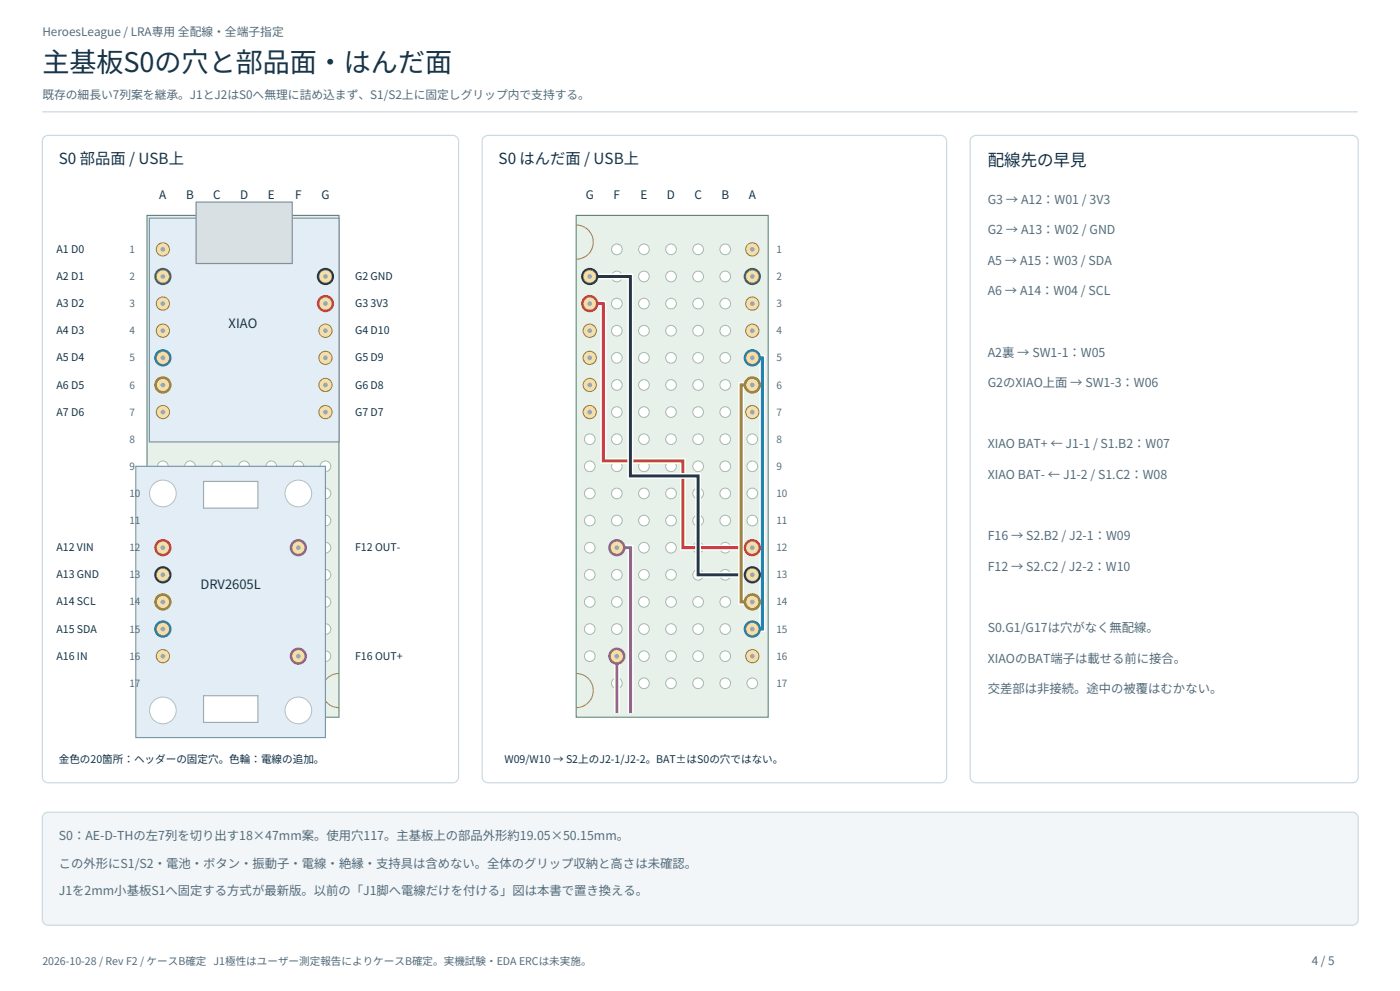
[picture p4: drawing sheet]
<svg xmlns="http://www.w3.org/2000/svg" width="420mm" height="297mm" viewBox="0 0 420 297" stroke-linecap="round" stroke-linejoin="round" font-family="sans-serif">
<path d="M12.7 33.5h394.6" fill="none" stroke="#c9d8e2" stroke-width=".35"/>
<g fill="#fff" stroke="#c9d8e2" stroke-width=".35">
<path d="M13.2 41.1l1.3-.5h121.3a1.76 1.76 0 0 1 1.8 1.7v190.5a1.76 1.76 0 0 1-1.8 1.8h-121.3a1.76 1.76 0 0 1-1.8-1.8v-190.5z" fill-rule="evenodd"/>
<path d="M145.2 41.1l1.2-.5h135.8a1.76 1.76 0 0 1 1.8 1.7v190.5a1.76 1.76 0 0 1-1.8 1.8h-135.8a1.76 1.76 0 0 1-1.8-1.8v-190.5z" fill-rule="evenodd"/>
<path d="M291.6 41.1l1.2-.5h112.9a1.76 1.76 0 0 1 1.8 1.7v190.5a1.76 1.76 0 0 1-1.8 1.8h-112.9a1.76 1.76 0 0 1-1.8-1.8v-190.5z" fill-rule="evenodd"/>
</g>
<path d="M44.1 64.6h57.6v150.4h-57.6z" fill-rule="evenodd" fill="#e8f1e9" stroke="#659276" stroke-width=".35"/>
<path d="M101.7 67.4a5.1 5.1 0 0 0-5.1 5.2 5.1 5.1 0 0 0 5.1 5.1M101.7 201.8a5.1 5.1 0 0 0-5.1 5.2 5.1 5.1 0 0 0 5.1 5.1" fill="none" stroke="#b3775c" stroke-width=".32"/>
<g fill="#fff" stroke="#a7bba9" stroke-width=".3">
<circle cx="48.9" cy="139.8" r="1.6"/>
<circle cx="57" cy="139.8" r="1.6"/>
<circle cx="65.1" cy="139.8" r="1.6"/>
<circle cx="73.2" cy="139.8" r="1.6"/>
<circle cx="81.4" cy="139.8" r="1.6"/>
<circle cx="89.5" cy="139.8" r="1.6"/>
<circle cx="97.6" cy="139.8" r="1.6"/>
<circle cx="97.6" cy="147.9" r="1.6"/>
<circle cx="97.6" cy="156" r="1.6"/>
<circle cx="97.6" cy="164.1" r="1.6"/>
<circle cx="97.6" cy="172.3" r="1.6"/>
<circle cx="97.6" cy="180.4" r="1.6"/>
<circle cx="97.6" cy="188.5" r="1.6"/>
<circle cx="97.6" cy="196.7" r="1.6"/>
</g>
<g fill="#e2edf5" stroke="#7697ae" stroke-width=".35">
<path d="M44.8 65.4h56.9v67h-56.9z" fill-rule="evenodd"/>
<path d="M40.7 139.8h56.9v81.2h-56.9z" fill-rule="evenodd"/>
</g>
<path d="M58.8 60.6h28.9v18.4h-28.9z" fill-rule="evenodd" fill="#d8e0e4" stroke="#7e919c" stroke-width=".35"/>
<g fill="#fff" stroke="#9cabb4" stroke-width=".35">
<path d="M61.1 144.3h16.3v8h-16.3z" fill-rule="evenodd"/>
<path d="M61.1 208.5h16.3v8h-16.3z" fill-rule="evenodd"/>
</g>
<g fill="#fff" stroke="#b3bec7" stroke-width=".3">
<circle cx="48.9" cy="147.9" r="4"/>
<circle cx="48.9" cy="212.9" r="4"/>
<circle cx="89.5" cy="147.9" r="4"/>
<circle cx="89.5" cy="212.9" r="4"/>
</g>
<circle cx="48.9" cy="74.7" r="1.98" fill="#f4dfaa" stroke="#a27c39" stroke-width=".3"/>
<circle cx="48.9" cy="74.7" r=".7" fill="#9aa9b2"/>
<circle cx="48.9" cy="82.9" r="1.98" fill="#f4dfaa" stroke="#a27c39" stroke-width=".3"/>
<circle cx="48.9" cy="82.9" r=".7" fill="#9aa9b2"/>
<circle cx="48.9" cy="91" r="1.98" fill="#f4dfaa" stroke="#a27c39" stroke-width=".3"/>
<circle cx="48.9" cy="91" r=".7" fill="#9aa9b2"/>
<circle cx="48.9" cy="99.1" r="1.98" fill="#f4dfaa" stroke="#a27c39" stroke-width=".3"/>
<circle cx="48.9" cy="99.1" r=".7" fill="#9aa9b2"/>
<circle cx="48.9" cy="107.2" r="1.98" fill="#f4dfaa" stroke="#a27c39" stroke-width=".3"/>
<circle cx="48.9" cy="107.2" r=".7" fill="#9aa9b2"/>
<circle cx="48.9" cy="115.4" r="1.98" fill="#f4dfaa" stroke="#a27c39" stroke-width=".3"/>
<circle cx="48.9" cy="115.4" r=".7" fill="#9aa9b2"/>
<circle cx="48.9" cy="123.5" r="1.98" fill="#f4dfaa" stroke="#a27c39" stroke-width=".3"/>
<circle cx="48.9" cy="123.5" r=".7" fill="#9aa9b2"/>
<circle cx="97.6" cy="82.9" r="1.98" fill="#f4dfaa" stroke="#a27c39" stroke-width=".3"/>
<circle cx="97.6" cy="82.9" r=".7" fill="#9aa9b2"/>
<circle cx="97.6" cy="91" r="1.98" fill="#f4dfaa" stroke="#a27c39" stroke-width=".3"/>
<circle cx="97.6" cy="91" r=".7" fill="#9aa9b2"/>
<circle cx="97.6" cy="99.1" r="1.98" fill="#f4dfaa" stroke="#a27c39" stroke-width=".3"/>
<circle cx="97.6" cy="99.1" r=".7" fill="#9aa9b2"/>
<circle cx="97.6" cy="107.2" r="1.98" fill="#f4dfaa" stroke="#a27c39" stroke-width=".3"/>
<circle cx="97.6" cy="107.2" r=".7" fill="#9aa9b2"/>
<circle cx="97.6" cy="115.4" r="1.98" fill="#f4dfaa" stroke="#a27c39" stroke-width=".3"/>
<circle cx="97.6" cy="115.4" r=".7" fill="#9aa9b2"/>
<circle cx="97.6" cy="123.5" r="1.98" fill="#f4dfaa" stroke="#a27c39" stroke-width=".3"/>
<circle cx="97.6" cy="123.5" r=".7" fill="#9aa9b2"/>
<circle cx="48.9" cy="164.1" r="1.98" fill="#f4dfaa" stroke="#a27c39" stroke-width=".3"/>
<circle cx="48.9" cy="164.1" r=".7" fill="#9aa9b2"/>
<circle cx="48.9" cy="172.3" r="1.98" fill="#f4dfaa" stroke="#a27c39" stroke-width=".3"/>
<circle cx="48.9" cy="172.3" r=".7" fill="#9aa9b2"/>
<circle cx="48.9" cy="180.4" r="1.98" fill="#f4dfaa" stroke="#a27c39" stroke-width=".3"/>
<circle cx="48.9" cy="180.4" r=".7" fill="#9aa9b2"/>
<circle cx="48.9" cy="188.5" r="1.98" fill="#f4dfaa" stroke="#a27c39" stroke-width=".3"/>
<circle cx="48.9" cy="188.5" r=".7" fill="#9aa9b2"/>
<circle cx="48.9" cy="196.7" r="1.98" fill="#f4dfaa" stroke="#a27c39" stroke-width=".3"/>
<circle cx="48.9" cy="196.7" r=".7" fill="#9aa9b2"/>
<circle cx="89.5" cy="164.1" r="1.98" fill="#f4dfaa" stroke="#a27c39" stroke-width=".3"/>
<circle cx="89.5" cy="164.1" r=".7" fill="#9aa9b2"/>
<circle cx="89.5" cy="196.7" r="1.98" fill="#f4dfaa" stroke="#a27c39" stroke-width=".3"/>
<circle cx="89.5" cy="196.7" r=".7" fill="#9aa9b2"/>
<g fill="none" stroke="#cc3c36" stroke-width=".56">
<circle cx="97.6" cy="91" r="2.3"/>
<circle cx="48.9" cy="164.1" r="2.3"/>
</g>
<g fill="none" stroke="#27343f" stroke-width=".56">
<circle cx="97.6" cy="82.9" r="2.3"/>
<circle cx="48.9" cy="172.3" r="2.3"/>
</g>
<g fill="none" stroke="#0c7dbc" stroke-width=".56">
<circle cx="48.9" cy="107.2" r="2.3"/>
<circle cx="48.9" cy="188.5" r="2.3"/>
</g>
<g fill="none" stroke="#b28600" stroke-width=".56">
<circle cx="48.9" cy="115.4" r="2.3"/>
<circle cx="48.9" cy="180.4" r="2.3"/>
</g>
<circle cx="48.9" cy="82.9" r="2.3" fill="none" stroke="#248a50" stroke-width=".56"/>
<circle cx="89.5" cy="196.7" r="2.3" fill="none" stroke="#b94c9c" stroke-width=".56"/>
<circle cx="89.5" cy="164.1" r="2.3" fill="none" stroke="#7551ac" stroke-width=".56"/>
<path d="M172.9 64.6h57.6v150.4h-57.6z" fill-rule="evenodd" fill="#e8f1e9" stroke="#659276" stroke-width=".35"/>
<path d="M172.9 67.4a5.1 5.1 0 0 1 5.1 5.2 5.1 5.1 0 0 1-5.1 5.1M172.9 201.8a5.1 5.1 0 0 1 5.1 5.2 5.1 5.1 0 0 1-5.1 5.1" fill="none" stroke="#b3775c" stroke-width=".32"/>
<g fill="#fff" stroke="#a7bba9" stroke-width=".3">
<circle cx="225.7" cy="74.7" r="1.6"/>
<circle cx="225.7" cy="82.9" r="1.6"/>
<circle cx="225.7" cy="91" r="1.6"/>
<circle cx="225.7" cy="99.1" r="1.6"/>
<circle cx="225.7" cy="107.2" r="1.6"/>
<circle cx="225.7" cy="115.4" r="1.6"/>
<circle cx="225.7" cy="123.5" r="1.6"/>
<circle cx="225.7" cy="131.6" r="1.6"/>
<circle cx="225.7" cy="139.8" r="1.6"/>
<circle cx="225.7" cy="147.9" r="1.6"/>
<circle cx="225.7" cy="156" r="1.6"/>
<circle cx="225.7" cy="164.1" r="1.6"/>
<circle cx="225.7" cy="172.3" r="1.6"/>
<circle cx="225.7" cy="180.4" r="1.6"/>
<circle cx="225.7" cy="188.5" r="1.6"/>
<circle cx="225.7" cy="196.7" r="1.6"/>
<circle cx="225.7" cy="204.8" r="1.6"/>
<circle cx="217.6" cy="74.7" r="1.6"/>
<circle cx="217.6" cy="82.9" r="1.6"/>
<circle cx="217.6" cy="91" r="1.6"/>
<circle cx="217.6" cy="99.1" r="1.6"/>
<circle cx="217.6" cy="107.2" r="1.6"/>
<circle cx="217.6" cy="115.4" r="1.6"/>
<circle cx="217.6" cy="123.5" r="1.6"/>
<circle cx="217.6" cy="131.6" r="1.6"/>
<circle cx="217.6" cy="139.8" r="1.6"/>
<circle cx="217.6" cy="147.9" r="1.6"/>
<circle cx="217.6" cy="156" r="1.6"/>
<circle cx="217.6" cy="164.1" r="1.6"/>
<circle cx="217.6" cy="172.3" r="1.6"/>
<circle cx="217.6" cy="180.4" r="1.6"/>
<circle cx="217.6" cy="188.5" r="1.6"/>
<circle cx="217.6" cy="196.7" r="1.6"/>
<circle cx="217.6" cy="204.8" r="1.6"/>
<circle cx="209.4" cy="74.7" r="1.6"/>
<circle cx="209.4" cy="82.9" r="1.6"/>
<circle cx="209.4" cy="91" r="1.6"/>
<circle cx="209.4" cy="99.1" r="1.6"/>
<circle cx="209.4" cy="107.2" r="1.6"/>
<circle cx="209.4" cy="115.4" r="1.6"/>
<circle cx="209.4" cy="123.5" r="1.6"/>
<circle cx="209.4" cy="131.6" r="1.6"/>
<circle cx="209.4" cy="139.8" r="1.6"/>
<circle cx="209.4" cy="147.9" r="1.6"/>
<circle cx="209.4" cy="156" r="1.6"/>
<circle cx="209.4" cy="164.1" r="1.6"/>
<circle cx="209.4" cy="172.3" r="1.6"/>
<circle cx="209.4" cy="180.4" r="1.6"/>
<circle cx="209.4" cy="188.5" r="1.6"/>
<circle cx="209.4" cy="196.7" r="1.6"/>
<circle cx="209.4" cy="204.8" r="1.6"/>
<circle cx="201.3" cy="74.7" r="1.6"/>
<circle cx="201.3" cy="82.9" r="1.6"/>
<circle cx="201.3" cy="91" r="1.6"/>
<circle cx="201.3" cy="99.1" r="1.6"/>
<circle cx="201.3" cy="107.2" r="1.6"/>
<circle cx="201.3" cy="115.4" r="1.6"/>
<circle cx="201.3" cy="123.5" r="1.6"/>
<circle cx="201.3" cy="131.6" r="1.6"/>
<circle cx="201.3" cy="139.8" r="1.6"/>
<circle cx="201.3" cy="147.9" r="1.6"/>
<circle cx="201.3" cy="156" r="1.6"/>
<circle cx="201.3" cy="164.1" r="1.6"/>
<circle cx="201.3" cy="172.3" r="1.6"/>
<circle cx="201.3" cy="180.4" r="1.6"/>
<circle cx="201.3" cy="188.5" r="1.6"/>
<circle cx="201.3" cy="196.7" r="1.6"/>
<circle cx="201.3" cy="204.8" r="1.6"/>
<circle cx="193.2" cy="74.7" r="1.6"/>
<circle cx="193.2" cy="82.9" r="1.6"/>
<circle cx="193.2" cy="91" r="1.6"/>
<circle cx="193.2" cy="99.1" r="1.6"/>
<circle cx="193.2" cy="107.2" r="1.6"/>
<circle cx="193.2" cy="115.4" r="1.6"/>
<circle cx="193.2" cy="123.5" r="1.6"/>
<circle cx="193.2" cy="131.6" r="1.6"/>
<circle cx="193.2" cy="139.8" r="1.6"/>
<circle cx="193.2" cy="147.9" r="1.6"/>
<circle cx="193.2" cy="156" r="1.6"/>
<circle cx="193.2" cy="164.1" r="1.6"/>
<circle cx="193.2" cy="172.3" r="1.6"/>
<circle cx="193.2" cy="180.4" r="1.6"/>
<circle cx="193.2" cy="188.5" r="1.6"/>
<circle cx="193.2" cy="196.7" r="1.6"/>
<circle cx="193.2" cy="204.8" r="1.6"/>
<circle cx="185.1" cy="74.7" r="1.6"/>
<circle cx="185.1" cy="82.9" r="1.6"/>
<circle cx="185.1" cy="91" r="1.6"/>
<circle cx="185.1" cy="99.1" r="1.6"/>
<circle cx="185.1" cy="107.2" r="1.6"/>
<circle cx="185.1" cy="115.4" r="1.6"/>
<circle cx="185.1" cy="123.5" r="1.6"/>
<circle cx="185.1" cy="131.6" r="1.6"/>
<circle cx="185.1" cy="139.8" r="1.6"/>
<circle cx="185.1" cy="147.9" r="1.6"/>
<circle cx="185.1" cy="156" r="1.6"/>
<circle cx="185.1" cy="164.1" r="1.6"/>
<circle cx="185.1" cy="172.3" r="1.6"/>
<circle cx="185.1" cy="180.4" r="1.6"/>
<circle cx="185.1" cy="188.5" r="1.6"/>
<circle cx="185.1" cy="196.7" r="1.6"/>
<circle cx="185.1" cy="204.8" r="1.6"/>
<circle cx="176.9" cy="82.9" r="1.6"/>
<circle cx="176.9" cy="91" r="1.6"/>
<circle cx="176.9" cy="99.1" r="1.6"/>
<circle cx="176.9" cy="107.2" r="1.6"/>
<circle cx="176.9" cy="115.4" r="1.6"/>
<circle cx="176.9" cy="123.5" r="1.6"/>
<circle cx="176.9" cy="131.6" r="1.6"/>
<circle cx="176.9" cy="139.8" r="1.6"/>
<circle cx="176.9" cy="147.9" r="1.6"/>
<circle cx="176.9" cy="156" r="1.6"/>
<circle cx="176.9" cy="164.1" r="1.6"/>
<circle cx="176.9" cy="172.3" r="1.6"/>
<circle cx="176.9" cy="180.4" r="1.6"/>
<circle cx="176.9" cy="188.5" r="1.6"/>
<circle cx="176.9" cy="196.7" r="1.6"/>
</g>
<path d="M176.9 91h4.1v47.2h23.9v25.9h20.8M176.9 82.9h12.2v59.7h20.3v29.7h16.3M225.7 107.2h3v81.3h-3M225.7 115.4h-3.4v65h3.4M185.1 164.1h4.1v49.6M185.1 196.7v17" fill="none" stroke="#fff" stroke-width="1.8" stroke-linecap="butt"/>
<path d="M176.9 91h4.1v47.2h23.9v25.9h20.8" fill="none" stroke="#cc3c36" stroke-width=".88" stroke-linecap="butt"/>
<path d="M176.9 82.9h12.2v59.7h20.3v29.7h16.3" fill="none" stroke="#27343f" stroke-width=".88" stroke-linecap="butt"/>
<path d="M225.7 107.2h3v81.3h-3" fill="none" stroke="#0c7dbc" stroke-width=".88" stroke-linecap="butt"/>
<path d="M225.7 115.4h-3.4v65h3.4" fill="none" stroke="#b28600" stroke-width=".88" stroke-linecap="butt"/>
<path d="M185.1 196.7v17" fill="none" stroke="#b94c9c" stroke-width=".88" stroke-linecap="butt"/>
<path d="M185.1 164.1h4.1v49.6" fill="none" stroke="#7551ac" stroke-width=".88" stroke-linecap="butt"/>
<circle cx="225.7" cy="74.7" r="1.98" fill="#f4dfaa" stroke="#a27c39" stroke-width=".3"/>
<circle cx="225.7" cy="74.7" r=".7" fill="#9aa9b2"/>
<circle cx="225.7" cy="82.9" r="1.98" fill="#f4dfaa" stroke="#a27c39" stroke-width=".3"/>
<circle cx="225.7" cy="82.9" r=".7" fill="#9aa9b2"/>
<circle cx="225.7" cy="91" r="1.98" fill="#f4dfaa" stroke="#a27c39" stroke-width=".3"/>
<circle cx="225.7" cy="91" r=".7" fill="#9aa9b2"/>
<circle cx="225.7" cy="99.1" r="1.98" fill="#f4dfaa" stroke="#a27c39" stroke-width=".3"/>
<circle cx="225.7" cy="99.1" r=".7" fill="#9aa9b2"/>
<circle cx="225.7" cy="107.2" r="1.98" fill="#f4dfaa" stroke="#a27c39" stroke-width=".3"/>
<circle cx="225.7" cy="107.2" r=".7" fill="#9aa9b2"/>
<circle cx="225.7" cy="115.4" r="1.98" fill="#f4dfaa" stroke="#a27c39" stroke-width=".3"/>
<circle cx="225.7" cy="115.4" r=".7" fill="#9aa9b2"/>
<circle cx="225.7" cy="123.5" r="1.98" fill="#f4dfaa" stroke="#a27c39" stroke-width=".3"/>
<circle cx="225.7" cy="123.5" r=".7" fill="#9aa9b2"/>
<circle cx="176.9" cy="82.9" r="1.98" fill="#f4dfaa" stroke="#a27c39" stroke-width=".3"/>
<circle cx="176.9" cy="82.9" r=".7" fill="#9aa9b2"/>
<circle cx="176.9" cy="91" r="1.98" fill="#f4dfaa" stroke="#a27c39" stroke-width=".3"/>
<circle cx="176.9" cy="91" r=".7" fill="#9aa9b2"/>
<circle cx="176.9" cy="99.1" r="1.98" fill="#f4dfaa" stroke="#a27c39" stroke-width=".3"/>
<circle cx="176.9" cy="99.1" r=".7" fill="#9aa9b2"/>
<circle cx="176.9" cy="107.2" r="1.98" fill="#f4dfaa" stroke="#a27c39" stroke-width=".3"/>
<circle cx="176.9" cy="107.2" r=".7" fill="#9aa9b2"/>
<circle cx="176.9" cy="115.4" r="1.98" fill="#f4dfaa" stroke="#a27c39" stroke-width=".3"/>
<circle cx="176.9" cy="115.4" r=".7" fill="#9aa9b2"/>
<circle cx="176.9" cy="123.5" r="1.98" fill="#f4dfaa" stroke="#a27c39" stroke-width=".3"/>
<circle cx="176.9" cy="123.5" r=".7" fill="#9aa9b2"/>
<circle cx="225.7" cy="164.1" r="1.98" fill="#f4dfaa" stroke="#a27c39" stroke-width=".3"/>
<circle cx="225.7" cy="164.1" r=".7" fill="#9aa9b2"/>
<circle cx="225.7" cy="172.3" r="1.98" fill="#f4dfaa" stroke="#a27c39" stroke-width=".3"/>
<circle cx="225.7" cy="172.3" r=".7" fill="#9aa9b2"/>
<circle cx="225.7" cy="180.4" r="1.98" fill="#f4dfaa" stroke="#a27c39" stroke-width=".3"/>
<circle cx="225.7" cy="180.4" r=".7" fill="#9aa9b2"/>
<circle cx="225.7" cy="188.5" r="1.98" fill="#f4dfaa" stroke="#a27c39" stroke-width=".3"/>
<circle cx="225.7" cy="188.5" r=".7" fill="#9aa9b2"/>
<circle cx="225.7" cy="196.7" r="1.98" fill="#f4dfaa" stroke="#a27c39" stroke-width=".3"/>
<circle cx="225.7" cy="196.7" r=".7" fill="#9aa9b2"/>
<circle cx="185.1" cy="164.1" r="1.98" fill="#f4dfaa" stroke="#a27c39" stroke-width=".3"/>
<circle cx="185.1" cy="164.1" r=".7" fill="#9aa9b2"/>
<circle cx="185.1" cy="196.7" r="1.98" fill="#f4dfaa" stroke="#a27c39" stroke-width=".3"/>
<circle cx="185.1" cy="196.7" r=".7" fill="#9aa9b2"/>
<g fill="none" stroke="#cc3c36" stroke-width=".56">
<circle cx="176.9" cy="91" r="2.3"/>
<circle cx="225.7" cy="164.1" r="2.3"/>
</g>
<g fill="none" stroke="#27343f" stroke-width=".56">
<circle cx="176.9" cy="82.9" r="2.3"/>
<circle cx="225.7" cy="172.3" r="2.3"/>
</g>
<g fill="none" stroke="#0c7dbc" stroke-width=".56">
<circle cx="225.7" cy="107.2" r="2.3"/>
<circle cx="225.7" cy="188.5" r="2.3"/>
</g>
<g fill="none" stroke="#b28600" stroke-width=".56">
<circle cx="225.7" cy="115.4" r="2.3"/>
<circle cx="225.7" cy="180.4" r="2.3"/>
</g>
<circle cx="225.7" cy="82.9" r="2.3" fill="none" stroke="#248a50" stroke-width=".56"/>
<circle cx="185.1" cy="196.7" r="2.3" fill="none" stroke="#b94c9c" stroke-width=".56"/>
<circle cx="185.1" cy="164.1" r="2.3" fill="none" stroke="#7551ac" stroke-width=".56"/>
<path d="M13.2 243.9l1.3-.5h391.2a1.76 1.76 0 0 1 1.8 1.8v30.3a1.76 1.76 0 0 1-1.8 1.8h-391.2a1.76 1.76 0 0 1-1.8-1.8v-30.3z" fill-rule="evenodd" fill="#f2f6f9" stroke="#c9d8e2" stroke-width=".35"/>
<text font-size="8.1" fill="#183448" x="12.7" y="21.5">主基板S0の穴と部品面・はんだ面</text>
<text font-size="4.9" fill="#183448" x="296.3" y="49.7">配線先の早見</text>
<g font-size="4.6" fill="#183448">
<text x="17.6" y="49">S0 部品面 / USB上</text>
<text x="149.6" y="49">S0 はんだ面 / USB上</text>
</g>
<g font-size="3.9" fill="#183448">
<text x="68.6" y="98.2">XIAO</text>
<text x="60.1" y="176.6">DRV2605L</text>
</g>
<g font-size="3.7" fill="#556d7d">
<text x="296.3" y="61">G3 → A12：W01 / 3V3</text>
<text x="296.3" y="70.2">G2 → A13：W02 / GND</text>
<text x="296.3" y="79.4">A5 → A15：W03 / SDA</text>
<text x="296.3" y="88.5">A6 → A14：W04 / SCL</text>
<text x="296.3" y="106.9">A2裏 → SW1-1：W05</text>
<text x="296.3" y="116.1">G2のXIAO上面 → SW1-3：W06</text>
<text x="296.3" y="134.4">XIAO BAT+ ← J1-1 / S1.B2：W07</text>
<text x="296.3" y="143.6">XIAO BAT- ← J1-2 / S1.C2：W08</text>
<text x="296.3" y="161.9">F16 → S2.B2 / J2-1：W09</text>
<text x="296.3" y="171.1">F12 → S2.C2 / J2-2：W10</text>
<text x="296.3" y="189.4">S0.G1/G17は穴がなく無配線。</text>
<text x="296.3" y="198.6">XIAOのBAT端子は載せる前に接合。</text>
<text x="296.3" y="207.8">交差部は非接続。途中の被覆はむかない。</text>
<text x="17.6" y="251.9">S0：AE-D-THの左7列を切り出す18×47mm案。使用穴117。主基板上の部品外形約19.05×50.15mm。</text>
<text x="17.6" y="260">この外形にS1/S2・電池・ボタン・振動子・電線・絶縁・支持具は含めない。全体のグリップ収納と高さは未確認。</text>
<text x="17.6" y="268.1">J1を2mm小基板S1へ固定する方式が最新版。以前の「J1脚へ電線だけを付ける」図は本書で置き換える。</text>
</g>
<g font-size="3.5" fill="#556d7d">
<text x="12.7" y="10.9">HeroesLeague / LRA専用 全配線・全端子指定</text>
<text x="12.7" y="29.6">既存の細長い7列案を継承。J1とJ2はS0へ無理に詰め込まず、S1/S2上に固定しグリップ内で支持する。</text>
<text x="393.5" y="289.2">4 / 5</text>
</g>
<g font-size="3.5" fill="#183448">
<text x="47.8" y="59.6">A</text>
<text x="55.8" y="59.6">B</text>
<text x="64" y="59.6">C</text>
<text x="72" y="59.6">D</text>
<text x="80.3" y="59.6">E</text>
<text x="88.5" y="59.6">F</text>
<text x="96.4" y="59.6">G</text>
<text x="175.7" y="59.6">G</text>
<text x="184.1" y="59.6">F</text>
<text x="192.1" y="59.6">E</text>
<text x="200.1" y="59.6">D</text>
<text x="208.3" y="59.6">C</text>
<text x="216.4" y="59.6">B</text>
<text x="224.6" y="59.6">A</text>
</g>
<g font-size="3.2" fill="#183448">
<text x="16.9" y="75.8">A1 D0</text>
<text x="16.9" y="83.9">A2 D1</text>
<text x="106.5" y="83.9">G2 GND</text>
<text x="16.9" y="92">A3 D2</text>
<text x="106.5" y="92">G3 3V3</text>
<text x="16.9" y="100.2">A4 D3</text>
<text x="106.5" y="100.2">G4 D10</text>
<text x="16.9" y="108.3">A5 D4</text>
<text x="106.5" y="108.3">G5 D9</text>
<text x="16.9" y="116.4">A6 D5</text>
<text x="106.5" y="116.4">G6 D8</text>
<text x="16.9" y="124.6">A7 D6</text>
<text x="106.5" y="124.6">G7 D7</text>
<text x="16.9" y="165.2">A12 VIN</text>
<text x="106.5" y="165.2">F12 OUT-</text>
<text x="16.9" y="173.3">A13 GND</text>
<text x="16.9" y="181.5">A14 SCL</text>
<text x="16.9" y="189.6">A15 SDA</text>
<text x="16.9" y="197.7">A16 IN</text>
<text x="106.5" y="197.7">F16 OUT+</text>
<text x="17.6" y="228.6">金色の20箇所：ヘッダーの固定穴。色輪：電線の追加。</text>
<text x="151.3" y="228.6">W09/W10 → S2上のJ2-1/J2-2。BAT±はS0の穴ではない。</text>
</g>
<text font-size="3.2" fill="#556d7d" x="12.7" y="289.2">2026-10-28 / Rev F2 / ケースB確定 J1極性はユーザー測定報告によりケースB確定。実機試験・EDA ERCは未実施。</text>
<g font-size="3" fill="#556d7d">
<text x="38.8" y="75.8">1</text>
<text x="232.9" y="75.8">1</text>
<text x="38.8" y="83.9">2</text>
<text x="232.9" y="83.9">2</text>
<text x="38.8" y="92">3</text>
<text x="232.9" y="92">3</text>
<text x="38.8" y="100.2">4</text>
<text x="232.9" y="100.2">4</text>
<text x="38.8" y="108.3">5</text>
<text x="232.9" y="108.3">5</text>
<text x="38.8" y="116.4">6</text>
<text x="232.9" y="116.4">6</text>
<text x="38.8" y="124.6">7</text>
<text x="232.9" y="124.6">7</text>
<text x="38.8" y="132.7">8</text>
<text x="232.9" y="132.7">8</text>
<text x="38.8" y="140.8">9</text>
<text x="232.9" y="140.8">9</text>
<text x="38.8" y="148.9">10</text>
<text x="232.9" y="148.9">10</text>
<text x="38.8" y="157.1">11</text>
<text x="232.9" y="157.1">11</text>
<text x="38.8" y="165.2">12</text>
<text x="232.9" y="165.2">12</text>
<text x="38.8" y="173.3">13</text>
<text x="232.9" y="173.3">13</text>
<text x="38.8" y="181.5">14</text>
<text x="232.9" y="181.5">14</text>
<text x="38.8" y="189.6">15</text>
<text x="232.9" y="189.6">15</text>
<text x="38.8" y="197.7">16</text>
<text x="232.9" y="197.7">16</text>
<text x="38.8" y="205.8">17</text>
<text x="232.9" y="205.8">17</text>
</g>
</svg>
